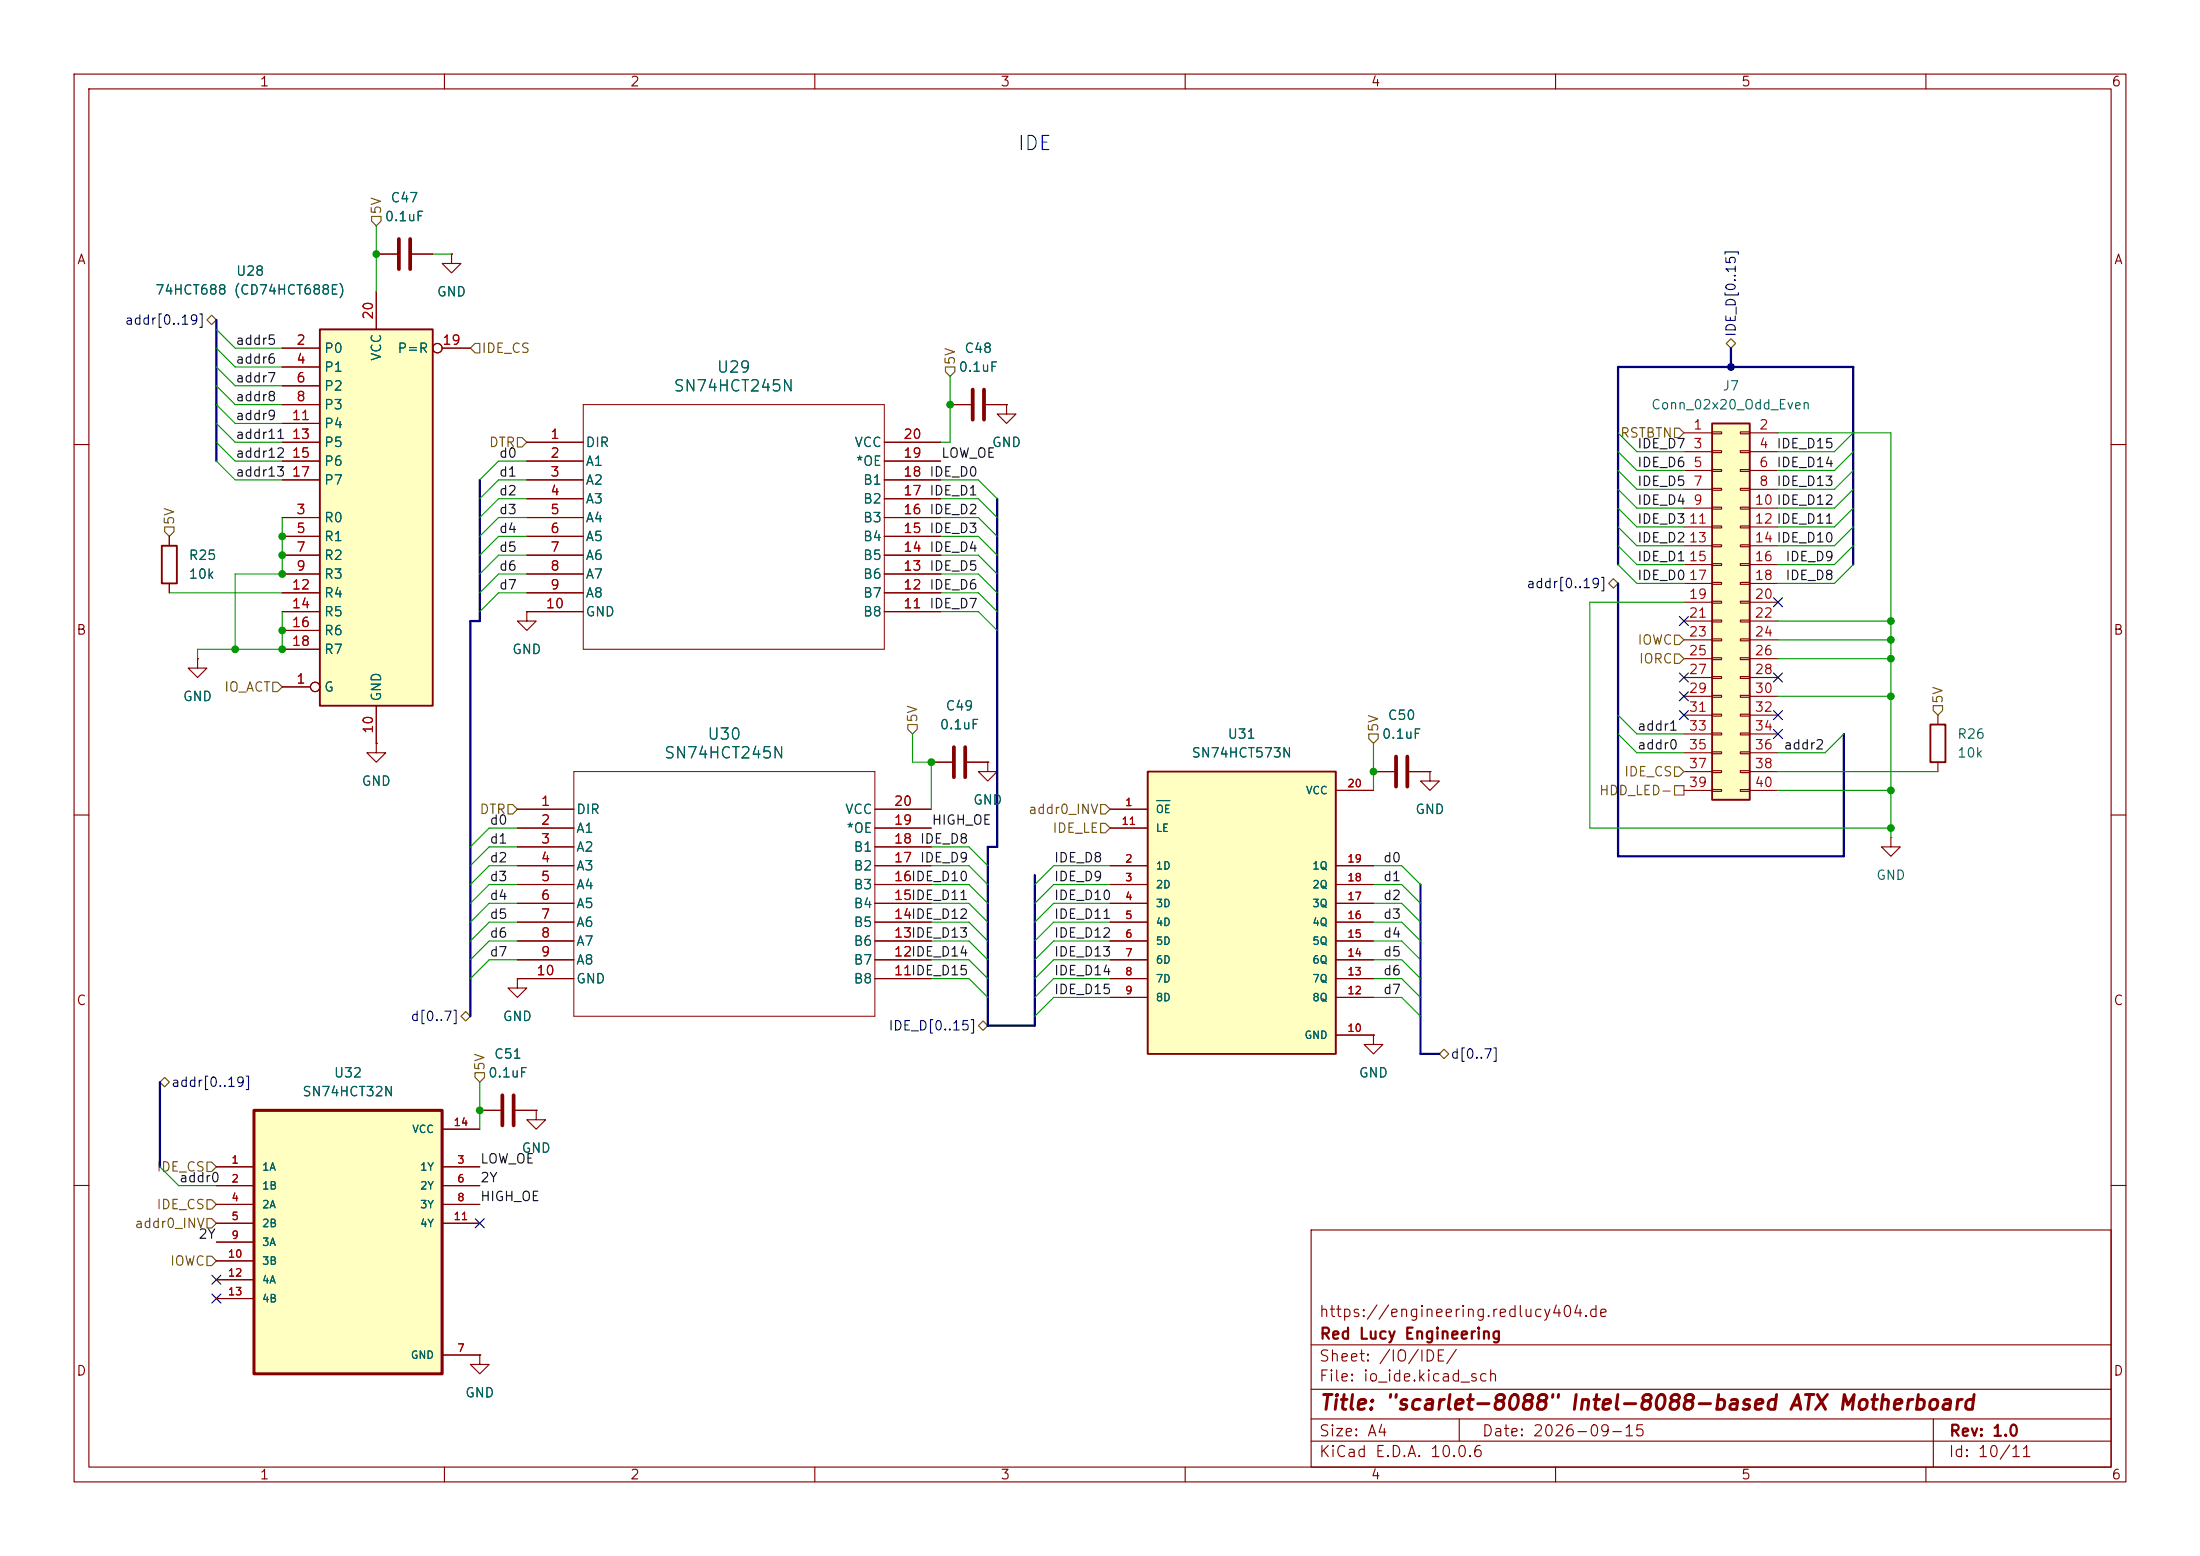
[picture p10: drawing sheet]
<svg xmlns="http://www.w3.org/2000/svg" width="297mm" height="210mm" viewBox="0 0 297 210" stroke-linecap="round" stroke-linejoin="round" font-family="sans-serif">
<g fill="none" stroke="#840000" stroke-width=".15">
<path d="M10 10h277v190h-277zM12 12h273v186h-273zM60 10v2M110 10v2M160 10v2M210 10v2M260 10v2M10 60h2M285 60h2M10 110h2M285 110h2M10 160h2"/>
<path d="M177 166h108v32h-108zM285 160h2M60 198v2M110 198v2M160 198v2M177 194.5h108M177 191.5h108M177 187.5h108M177 181.5h108M197 191.5v3M210 198v2M260 198v2"/>
<path d="M261 191.5v6.5"/>
</g>
<path d="M34.3 149.9h25.4v35.5h-25.4z" fill="#ffffc2"/>
<path d="M34.3 149.9h25.4v35.5h-25.4z" fill="none" stroke="#840000" stroke-width=".41"/>
<g fill="none" stroke="#840000" stroke-width=".15">
<path d="M26.7 88.9v1.3h1.2l-1.2 1.2-1.3-1.2h1.3M26.7 88.9h.1M50.8 100.3v1.3h1.3l-1.3 1.3-1.3-1.3h1.3M50.8 100.3h.1M125.7 102.9h2.8M130.6 102.9h2.7M69.8 132.1v1.3h1.3l-1.3 1.2-1.2-1.2h1.2M69.8 132.1h.1M29.2 157.5h5.1M59.7 157.5h5.1M59.7 152.4h5.1M64.8 149.9h2.8"/>
<path d="M69.6 149.9h2.8M29.2 160h5.1M29.2 162.6h5.1M29.2 165.1h5.1M29.2 167.6h5.1M29.2 170.2h5.1M29.2 172.7h5.1M29.2 175.3h5.1M59.7 160h5.1M59.7 162.6h5.1M59.7 165.1h5.1M59.7 182.9h5.1"/>
</g>
<path d="M128.8 100.8v4.1M130.3 100.8v4.1M67.8 147.8v4.1M69.3 147.8v4.1" fill="none" stroke="#840000" stroke-width=".51"/>
<path d="M231.1 57.2h5.1v50.8h-5.1z" fill="#ffffc2"/>
<path d="M231.1 57.2h5.1v50.8h-5.1zM21.8 73.7h2.1v5h-2.1zM260.6 97.8h2v5.1h-2z" fill="none" stroke="#840000" stroke-width=".25"/>
<g fill="none" stroke="#840000" stroke-width=".15">
<path d="M50.8 34.3h2.8M55.6 34.3h2.8M61 34.3v1.3h1.2l-1.2 1.2-1.3-1.2h1.3M61 34.3h.1M71.1 59.7h7.6M119.4 59.7h7.6M128.3 54.6h2.8M133.1 54.6h2.8M135.9 54.6v1.3h1.3l-1.3 1.3-1.3-1.3h1.3M135.9 54.6h.1M227.3 58.4h3.8M231.1 58.3h1.3v.2h-1.3z"/>
<path d="M234.9 58.3h1.3v.2h-1.3zM236.2 58.4h3.8M22.9 72.4v1.3M22.9 78.7v1.3M71.1 62.2h7.6M71.1 64.8h7.6M71.1 67.3h7.6M71.1 69.9h7.6M71.1 72.4h7.6M71.1 74.9h7.6M71.1 77.5h7.6M119.4 62.2h7.6"/>
<path d="M119.4 64.8h7.6M119.4 67.3h7.6M119.4 69.9h7.6M119.4 72.4h7.6M119.4 74.9h7.6M119.4 77.5h7.6M227.3 61h3.8M227.3 63.5h3.8M227.3 66h3.8M227.3 68.6h3.8M227.3 71.1h3.8M227.3 73.7h3.8"/>
<path d="M227.3 76.2h3.8M227.3 78.7h3.8M231.1 60.8h1.3v.3h-1.3zM231.1 63.4h1.3v.2h-1.3zM231.1 65.9h1.3v.3h-1.3zM231.1 68.5h1.3v.2h-1.3zM231.1 71h1.3v.2h-1.3zM231.1 73.5h1.3v.3h-1.3zM231.1 76.1h1.3v.2h-1.3zM231.1 78.6h1.3v.3h-1.3zM234.9 60.8h1.3v.3h-1.3zM234.9 63.4h1.3v.2h-1.3z"/>
<path d="M234.9 65.9h1.3v.3h-1.3zM234.9 68.5h1.3v.2h-1.3zM234.9 71h1.3v.2h-1.3zM234.9 73.5h1.3v.3h-1.3zM234.9 76.1h1.3v.2h-1.3zM234.9 78.6h1.3v.3h-1.3zM236.2 61h3.8M236.2 63.5h3.8M236.2 66h3.8M236.2 68.6h3.8M236.2 71.1h3.8M236.2 73.7h3.8"/>
<path d="M236.2 76.2h3.8M236.2 78.7h3.8M71.1 82.6v1.2h1.3l-1.3 1.3-1.3-1.3h1.3M71.1 82.6h.1M71.1 80h7.6M71.1 82.6h7.6M119.4 80h7.6M119.4 82.6h7.6M227.3 81.3h3.8M227.3 83.8h3.8M227.3 86.4h3.8M227.3 88.9h3.8"/>
<path d="M227.3 91.4h3.8M227.3 94h3.8M227.3 96.5h3.8M227.3 99.1h3.8M231.1 81.2h1.3v.2h-1.3zM231.1 83.7h1.3v.2h-1.3zM231.1 86.2h1.3v.3h-1.3zM231.1 88.8h1.3v.2h-1.3zM231.1 91.3h1.3v.3h-1.3zM231.1 93.9h1.3v.2h-1.3zM231.1 96.4h1.3v.2h-1.3zM231.1 98.9h1.3v.3h-1.3z"/>
<path d="M234.9 81.2h1.3v.2h-1.3zM234.9 83.7h1.3v.2h-1.3zM234.9 86.2h1.3v.3h-1.3zM234.9 88.8h1.3v.2h-1.3zM234.9 91.3h1.3v.3h-1.3zM234.9 93.9h1.3v.2h-1.3zM234.9 96.4h1.3v.2h-1.3zM234.9 98.9h1.3v.3h-1.3zM236.2 81.3h3.8M236.2 83.8h3.8M236.2 86.4h3.8M236.2 88.9h3.8"/>
<path d="M236.2 91.4h3.8M236.2 94h3.8M236.2 96.5h3.8M236.2 99.1h3.8M261.6 96.5v1.3M133.3 102.9v1.2h1.3l-1.3 1.3-1.2-1.3h1.2M133.3 102.9h.1M227.3 101.6h3.8M227.3 104.1h3.8M227.3 106.7h3.8M231.1 101.5h1.3v.2h-1.3zM231.1 104h1.3v.3h-1.3z"/>
<path d="M231.1 106.6h1.3v.2h-1.3zM234.9 101.5h1.3v.2h-1.3zM234.9 104h1.3v.3h-1.3zM234.9 106.6h1.3v.2h-1.3zM236.2 101.6h3.8M236.2 104.1h3.8M236.2 106.7h3.8M261.6 102.9v1.2M72.4 149.9v1.2h1.3l-1.3 1.3-1.3-1.3h1.3M72.4 149.9h.1M64.8 182.9v1.3h1.2l-1.2 1.2-1.3-1.2h1.3M64.8 182.9h.1"/>
</g>
<path d="M53.8 32.3v4M55.4 32.3v4M131.3 52.6v4M132.8 52.6v4" fill="none" stroke="#840000" stroke-width=".51"/>
<path d="M78.7 54.6h40.7v33h-40.7z" fill="none" stroke="#840000" stroke-width=".14"/>
<path d="M43.2 44.5h15.2v50.8h-15.2z" fill="#ffffc2"/>
<path d="M43.2 44.5h15.2v50.8h-15.2z" fill="none" stroke="#840000" stroke-width=".25"/>
<g fill="none" stroke="#840000" stroke-width=".15">
<path d="M50.8 39.4v5.1M38.1 47h5.1M38.1 49.5h5.1M38.1 52.1h5.1M38.1 54.6h5.1M38.1 57.2h5.1M38.1 59.7h5.1M59.7 47h3.8M38.1 69.9h5.1M38.1 72.4h5.1M38.1 74.9h5.1M38.1 77.5h5.1"/>
<path d="M38.1 62.2h5.1M38.1 64.8h5.1M38.1 92.7h3.8M38.1 80h5.1M38.1 82.6h5.1M38.1 85.1h5.1M38.1 87.6h5.1M50.8 95.3v5M185.4 139.7v1.3h1.3l-1.3 1.2-1.3-1.2h1.3M185.4 139.7h.1"/>
<circle cx="59.1" cy="47" r=".63"/>
<circle cx="42.5" cy="92.7" r=".63"/>
</g>
<path d="M154.9 104.1h25.4v38.1h-25.4z" fill="#ffffc2"/>
<path d="M154.9 104.1h25.4v38.1h-25.4z" fill="none" stroke="#840000" stroke-width=".25"/>
<g fill="none" stroke="#840000" stroke-width=".15">
<path d="M50.8 34.3h2.8M50.8 39.4v5.1M55.6 34.3h2.8M61 34.3h.1M38.1 59.7h5.1M38.1 47h5.1M38.1 49.5h5.1M38.1 52.1h5.1M38.1 54.6h5.1M38.1 57.2h5.1M59.7 47h3.8M71.1 59.7h7.6"/>
<path d="M119.4 59.7h7.6M128.3 54.6h2.8M133.1 54.6h2.8M135.9 54.6h.1M22.9 72.4v1.3M22.9 78.7v1.3M38.1 62.2h5.1M38.1 64.8h5.1M38.1 69.9h5.1M38.1 72.4h5.1M38.1 74.9h5.1M38.1 77.5h5.1"/>
<path d="M71.1 62.2h7.6M71.1 64.8h7.6M71.1 67.3h7.6M71.1 69.9h7.6M71.1 72.4h7.6M71.1 74.9h7.6M71.1 77.5h7.6M119.4 62.2h7.6M119.4 64.8h7.6M119.4 67.3h7.6M119.4 69.9h7.6M119.4 72.4h7.6"/>
<path d="M119.4 74.9h7.6M119.4 77.5h7.6M26.7 88.9h.1M38.1 80h5.1M38.1 82.6h5.1M38.1 92.7h3.8M38.1 85.1h5.1M38.1 87.6h5.1M50.8 95.3v5M71.1 82.6h.1M71.1 80h7.6M71.1 82.6h7.6"/>
<path d="M119.4 80h7.6M119.4 82.6h7.6M50.8 100.3h.1M69.8 109.2h7.7M69.8 116.8h7.7M69.8 119.4h7.7M69.8 111.8h7.7M69.8 114.3h7.7M118.1 109.2h7.6M118.1 116.8h7.6M118.1 119.4h7.6M118.1 111.8h7.6"/>
<path d="M118.1 114.3h7.6M125.7 102.9h2.8M130.6 102.9h2.7M133.3 102.9h.1M149.9 109.2h5M149.9 116.8h5M149.9 119.4h5M149.9 111.8h5M180.3 116.8h5.1M180.3 119.4h5.1M180.3 106.7h5.1M185.4 104.1h2.8"/>
<path d="M190.2 104.1h2.8M193 104.1v1.3h1.3l-1.3 1.3-1.2-1.3h1.2M193 104.1h.1M255.3 113v1.3h1.2l-1.2 1.3-1.3-1.3h1.3M255.3 113h.1M69.8 132.1h.1M69.8 121.9h7.7M69.8 124.5h7.7M69.8 127h7.7M69.8 129.5h7.7M69.8 132.1h7.7M118.1 121.9h7.6"/>
<path d="M118.1 124.5h7.6M118.1 127h7.6M118.1 129.5h7.6M118.1 132.1h7.6M149.9 121.9h5M149.9 124.5h5M149.9 127h5M149.9 129.5h5M149.9 132.1h5M149.9 134.6h5M180.3 121.9h5.1M180.3 124.5h5.1"/>
<path d="M180.3 127h5.1M180.3 129.5h5.1M180.3 132.1h5.1M180.3 134.6h5.1M180.3 139.7h5.1M185.4 139.7h.1M29.2 157.5h5.1M59.7 157.5h5.1M59.7 152.4h5.1M64.8 149.9h2.8M69.6 149.9h2.8M72.4 149.9h.1"/>
<path d="M29.2 160h5.1M29.2 162.6h5.1M29.2 165.1h5.1M29.2 167.6h5.1M29.2 170.2h5.1M29.2 172.7h5.1M29.2 175.3h5.1M59.7 160h5.1M59.7 162.6h5.1M59.7 165.1h5.1M59.7 182.9h5.1M64.8 182.9h.1"/>
<circle cx="59.1" cy="47" r=".63"/>
<circle cx="42.5" cy="92.7" r=".63"/>
</g>
<path d="M156.2 108.1h1.7" fill="none" stroke="#006464" stroke-width=".15"/>
<path d="M77.5 104.1h40.6v33.1h-40.6z" fill="none" stroke="#840000" stroke-width=".14"/>
<path d="M188.5 102.1v4.1M190 102.1v4.1" fill="none" stroke="#840000" stroke-width=".51"/>
<g fill="none" stroke="#725600" stroke-width=".15">
<path d="M50.2 29.2h1.2v.6l-.6 .7-.6-.7zM28.6 42.5l.6 .7-.6 .6-.7-.6zM64.1 46.4h.7v1.2h-.7l-.6-.6zM69.8 59.1h.7l.6 .6-.6 .6h-.7zM127.6 49.5h1.3v.7l-.6 .6-.7-.6zM226.1 57.8h.6l.6 .6-.6 .7h-.6zM233 46.4l.7-.7 .6 .7-.6 .6zM22.2 71.1h1.3v.7l-.6 .6-.7-.6zM217.2 78.7l.6-.6 .6 .6-.6 .7zM36.8 92.1h.7l.6 .6-.6 .6h-.7zM122.6 97.8h1.2v.6l-.6 .7-.6-.7zM184.8 99.1h1.3v.6l-.7 .6-.6-.6z"/>
<path d="M226.1 88.3h.6l.6 .6-.6 .6h-.6zM226.1 85.7h.6l.6 .7-.6 .6h-.6zM261 95.3h1.3v.6l-.7 .6-.6-.6zM68.6 108.6h.6l.6 .6-.6 .7h-.6zM148.6 108.6h.6l.7 .6-.7 .7h-.6zM148.6 111.1h.6l.7 .7-.7 .6h-.6zM226.1 106h1.2v1.3h-1.2zM226.1 103.5h.6l.6 .6-.6 .7h-.6zM62.2 137.2l.7-.7 .6 .7-.6 .6zM132.1 138.4l.6-.6 .6 .6-.6 .7zM21.6 146.1l.6-.7 .7 .7-.7 .6zM27.9 156.8h.7l.6 .7-.6 .6h-.7z"/>
<path d="M64.1 144.8h1.3v.6l-.6 .7-.7-.7zM194.9 141.6l.7 .6-.7 .7-.6-.7zM27.9 164.5h.7l.6 .6-.6 .6h-.7zM27.9 161.9h.7l.6 .7-.6 .6h-.7zM27.9 169.5h.7l.6 .7-.6 .6h-.7z"/>
</g>
<path d="M29.2 43.2v19M233.7 47v2.5M64.8 64.8v19h-1.3v53.4M134.6 67.3v47h-1.3v24.1h6.4v-20.3M218.4 76.2v-26.7h31.8v26.7M218.4 78.7v36.9h30.5v-16.5M191.8 119.4v22.8h2.5M21.6 146.1v11.4" fill="none" stroke="#000084" stroke-width=".3"/>
<g fill="none" stroke="#009600" stroke-width=".15">
<path d="M50.8 30.5v8.9M58.4 34.3h2.6M29.2 49.5l2.5 2.6h6.4M29.2 59.7l2.5 2.5h6.4M29.2 54.6l2.5 2.6h6.4M29.2 52.1l2.5 2.5h6.4M29.2 57.2l2.5 2.5h6.4M29.2 47l2.5 2.5h6.4M29.2 44.5l2.5 2.5h6.4M128.3 50.8v8.9h-1.3M218.4 58.4l2.6 2.6h6.3M240 58.4h15.3v54.6"/>
<path d="M250.2 58.4l-2.6 2.6h-7.6M29.2 62.2l2.5 2.6h6.4M38.1 69.9v7.6h-6.4v10.1M71.1 77.5h-3.8l-2.5 2.5M71.1 72.4h-3.8l-2.5 2.5M71.1 64.8h-3.8l-2.5 2.5M71.1 69.9h-3.8l-2.5 2.5M71.1 74.9h-3.8l-2.5 2.6M71.1 67.3h-3.8l-2.5 2.6M71.1 62.2h-3.8l-2.5 2.6M127 77.5h5.1l2.5 2.5M127 72.4h5.1l2.5 2.5"/>
<path d="M127 64.8h5.1l2.5 2.5M127 69.9h5.1l2.5 2.5M127 74.9h5.1l2.5 2.6M127 67.3h5.1l2.5 2.6M218.4 66l2.6 2.6h6.3M218.4 71.1l2.6 2.6h6.3M218.4 63.5l2.6 2.5h6.3M218.4 68.6l2.6 2.5h6.3M218.4 61l2.6 2.5h6.3M218.4 73.7l2.6 2.5h6.3M218.4 76.2l2.6 2.5h6.3M250.2 66l-2.6 2.6h-7.6"/>
<path d="M250.2 71.1l-2.6 2.6h-7.6M250.2 63.5l-2.6 2.5h-7.6M250.2 68.6l-2.6 2.5h-7.6M250.2 61l-2.6 2.5h-7.6M250.2 73.7l-2.6 2.5h-7.6M250.2 76.2l-2.6 2.5h-7.6M22.9 80h15.2M38.1 82.6v5h-11.4v1.3M71.1 80h-3.8l-2.5 2.6M123.2 99.1v3.8h2.5v6.3M127 82.6h5.1l2.5 2.5M127 80h5.1l2.5 2.6"/>
<path d="M218.4 99.1l2.6 2.5h6.3M218.4 96.5l2.6 2.6h6.3M227.3 81.3h-12.7v30.5h40.7M240 88.9h15.3M240 94h15.3M240 86.4h15.3M240 83.8h15.3M248.9 99.1l-2.5 2.5h-6.4M69.8 116.8h-3.8l-2.5 2.6M69.8 114.3h-3.8l-2.5 2.5M69.8 119.4h-3.8l-2.5 2.5M69.8 111.8h-3.8l-2.5 2.5"/>
<path d="M125.7 116.8h5.1l2.5 2.6M125.7 114.3h5.1l2.5 2.5M125.7 119.4h5.1l2.5 2.5M149.9 116.8h-7.7l-2.5 2.6M149.9 119.4h-7.7l-2.5 2.5M185.4 116.8h3.8l2.6 2.6M185.4 119.4h3.8l2.6 2.5M185.4 100.3v6.4M240 106.7h15.3M240 104.1h21.6M69.8 129.5h-3.8l-2.5 2.6M69.8 121.9h-3.8l-2.5 2.6"/>
<path d="M69.8 124.5h-3.8l-2.5 2.5M69.8 127h-3.8l-2.5 2.5M125.7 129.5h5.1l2.5 2.6M125.7 121.9h5.1l2.5 2.6M125.7 124.5h5.1l2.5 2.5M125.7 127h5.1l2.5 2.5M125.7 132.1h5.1l2.5 2.5M149.9 129.5h-7.7l-2.5 2.6M149.9 121.9h-7.7l-2.5 2.6M149.9 124.5h-7.7l-2.5 2.5M149.9 127h-7.7l-2.5 2.5M149.9 132.1h-7.7l-2.5 2.5"/>
<path d="M149.9 134.6h-7.7l-2.5 2.6M185.4 129.5h3.8l2.6 2.6M185.4 121.9h3.8l2.6 2.6M185.4 124.5h3.8l2.6 2.5M185.4 127h3.8l2.6 2.5M185.4 132.1h3.8l2.6 2.5M185.4 134.6h3.8l2.6 2.6M21.6 157.5l2.5 2.5h5.1M64.8 146.1v6.3"/>
</g>
<g fill="none" stroke="#000084" stroke-width=".15">
<path d="M226.7 83.2l1.2 1.2M226.7 90.8l1.2 1.2M226.7 95.9l1.2 1.2M226.7 93.4l1.2 1.2M227.9 83.2l-1.2 1.2M227.9 90.8l-1.2 1.2M227.9 93.4l-1.2 1.2M227.9 95.9l-1.2 1.2M239.4 98.5l1.2 1.2M239.4 95.9l1.2 1.2M239.4 90.8l1.2 1.2M239.4 80.7l1.2 1.2"/>
<path d="M240.6 98.5l-1.2 1.2M240.6 95.9l-1.2 1.2M240.6 90.8l-1.2 1.2M240.6 80.7l-1.2 1.2M28.6 172.1l1.2 1.2M28.6 174.7l1.2 1.2M29.8 172.1l-1.2 1.2M29.8 174.7l-1.2 1.2M64.2 164.5l1.2 1.2M65.4 164.5l-1.2 1.2"/>
</g>
<g fill="#009600" stroke="#009600" stroke-width=".14">
<circle cx="128.3" cy="54.6" r=".46"/>
<circle cx="125.7" cy="102.9" r=".46"/>
<circle cx="38.1" cy="87.6" r=".46"/>
<circle cx="31.7" cy="87.6" r=".46"/>
<circle cx="38.1" cy="72.4" r=".46"/>
<circle cx="50.8" cy="34.3" r=".46"/>
<circle cx="38.1" cy="74.9" r=".46"/>
<circle cx="38.1" cy="85.1" r=".46"/>
<circle cx="38.1" cy="77.5" r=".46"/>
<circle cx="64.8" cy="149.9" r=".46"/>
<circle cx="255.3" cy="83.8" r=".46"/>
<circle cx="255.3" cy="86.4" r=".46"/>
<circle cx="255.3" cy="88.9" r=".46"/>
<circle cx="255.3" cy="94" r=".46"/>
<circle cx="255.3" cy="106.7" r=".46"/>
<circle cx="255.3" cy="111.8" r=".46"/>
<circle cx="185.4" cy="104.1" r=".46"/>
</g>
<circle cx="233.7" cy="49.5" r=".46" fill="#000084" stroke="#000084" stroke-width=".14"/>
<text font-size="2" fill="#840000" x="178" y="190.8">Title: &quot;scarlet-8088&quot; Intel-8088-based ATX Motherboard</text>
<text font-size="1.9" fill="#0000c2" x="137.2" y="20.8">IDE</text>
<g font-size="1.5" fill="#006464">
<text x="90.8" y="53.2">SN74HCT245N</text>
<text x="96.7" y="50.7">U29</text>
<text x="95.4" y="100.2">U30</text>
<text x="89.5" y="102.8">SN74HCT245N</text>
</g>
<g font-size="1.5" fill="#840000">
<text x="178" y="178.1">https://engineering.redlucy404.de</text>
<text x="178" y="184.1">Sheet: /IO/IDE/</text>
<text x="178" y="181.1">Red Lucy Engineering</text>
<text x="178" y="186.8">File: io_ide.kicad_sch</text>
<text x="178" y="197">KiCad E.D.A. 10.0.6</text>
<text x="178" y="194.2">Size: A4</text>
<text x="200" y="194.2">Date: 2026-09-15</text>
<text x="263" y="197">Id: 10/11</text>
<text x="263" y="194.2">Rev: 1.0</text>
</g>
<g font-size="1.3" fill="#840000">
<text x="35" y="12">1</text>
<text x="85" y="12">2</text>
<text x="135" y="12">3</text>
<text x="185" y="12">4</text>
<text x="235" y="12">5</text>
<text x="285" y="12">6</text>
<text x="10.3" y="36">A</text>
<text x="285.3" y="36">A</text>
<text x="10.2" y="86">B</text>
<text x="285.2" y="86">B</text>
<text x="10.2" y="136">C</text>
<text x="285.2" y="136">C</text>
<text x="10.2" y="186">D</text>
<text x="285.2" y="186">D</text>
<text x="35" y="200">1</text>
<text x="85" y="200">2</text>
<text x="135" y="200">3</text>
<text x="185" y="200">4</text>
<text x="235" y="200">5</text>
<text x="285" y="200">6</text>
</g>
<g font-size="1.3" fill="#725600">
<text x="51.8" y="29" transform="rotate(-90 51.8 29)">5V</text>
<text x="64.9" y="48">IDE_CS</text>
<text x="129.2" y="49.4" transform="rotate(-90 129.2 49.4)">5V</text>
<text x="218.6" y="59.4">RSTBTN</text>
<text x="65.9" y="60.7">DTR</text>
<text x="23.8" y="71" transform="rotate(-90 23.8 71)">5V</text>
<text x="221" y="87.3">IOWC</text>
<text x="221.2" y="89.9">IORC</text>
<text x="30.2" y="93.7">IO_ACT</text>
<text x="262.6" y="95.1" transform="rotate(-90 262.6 95.1)">5V</text>
<text x="124.2" y="97.6" transform="rotate(-90 124.2 97.6)">5V</text>
<text x="186.4" y="98.9" transform="rotate(-90 186.4 98.9)">5V</text>
<text x="215.8" y="107.6">HDD_LED-</text>
<text x="219.2" y="105.1">IDE_CS</text>
<text x="64.7" y="110.2">DTR</text>
<text x="138.7" y="110.2">addr0_INV</text>
<text x="142" y="112.7">IDE_LE</text>
<text x="65.7" y="144.6" transform="rotate(-90 65.7 144.6)">5V</text>
<text x="21.1" y="158.4">IDE_CS</text>
<text x="18.1" y="166.1">addr0_INV</text>
<text x="21.1" y="163.5">IDE_CS</text>
<text x="22.9" y="171.1">IOWC</text>
</g>
<g font-size="1.3" fill="#006464">
<text x="52.6" y="27.6">C47</text>
<text x="51.9" y="30.2">0.1uF</text>
<text x="20.9" y="40.1">74HCT688 (CD74HCT688E)</text>
<text x="31.8" y="37.5">U28</text>
<text x="58.9" y="40.3">GND</text>
<text x="43.7" y="48">P0</text>
<text x="53.6" y="48">P=R</text>
<text x="130.1" y="48">C48</text>
<text x="43.7" y="50.5">P1</text>
<text x="43.7" y="53">P2</text>
<text x="51.8" y="48.8" transform="rotate(-90 51.8 48.8)">VCC</text>
<text x="129.3" y="50.5">0.1uF</text>
<text x="232.5" y="53">J7</text>
<text x="43.7" y="55.6">P3</text>
<text x="43.7" y="58.1">P4</text>
<text x="222.8" y="55.6">Conn_02x20_Odd_Even</text>
<text x="43.7" y="60.7">P5</text>
<text x="43.7" y="63.2">P6</text>
<text x="43.7" y="65.7">P7</text>
<text x="79" y="60.7">DIR</text>
<text x="79" y="63.2">A1</text>
<text x="79" y="65.7">A2</text>
<text x="115.3" y="60.7">VCC</text>
<text x="115.5" y="63.2">*OE</text>
<text x="116.4" y="65.7">B1</text>
<text x="133.8" y="60.7">GND</text>
<text x="43.7" y="70.8">R0</text>
<text x="79" y="68.3">A3</text>
<text x="79" y="70.8">A4</text>
<text x="116.4" y="70.8">B3</text>
<text x="116.4" y="68.3">B2</text>
<text x="25.4" y="75.9">R25</text>
<text x="43.7" y="73.4">R1</text>
<text x="43.7" y="75.9">R2</text>
<text x="79" y="73.4">A5</text>
<text x="79" y="75.9">A6</text>
<text x="116.4" y="75.9">B5</text>
<text x="116.4" y="73.4">B4</text>
<text x="25.4" y="78.4">10k</text>
<text x="43.7" y="78.4">R3</text>
<text x="43.7" y="81">R4</text>
<text x="43.7" y="83.5">R5</text>
<text x="79" y="78.4">A7</text>
<text x="79" y="81">A8</text>
<text x="79" y="83.5">GND</text>
<text x="116.4" y="83.5">B8</text>
<text x="116.4" y="81">B7</text>
<text x="116.4" y="78.4">B6</text>
<text x="43.7" y="86.1">R6</text>
<text x="43.7" y="88.6">R7</text>
<text x="69.1" y="88.6">GND</text>
<text x="24.6" y="94.9">GND</text>
<text x="43.7" y="93.7">G</text>
<text x="51.8" y="94.8" transform="rotate(-90 51.8 94.8)">GND</text>
<text x="126.8" y="98.8">0.1uF</text>
<text x="127.6" y="96.2">C49</text>
<text x="165.6" y="100">U31</text>
<text x="186.5" y="100">0.1uF</text>
<text x="187.3" y="97.5">C50</text>
<text x="264.1" y="100">R26</text>
<text x="48.7" y="106.4">GND</text>
<text x="160.8" y="102.6">SN74HCT573N</text>
<text x="264.1" y="102.6">10k</text>
<text x="77.7" y="110.2">DIR</text>
<text x="77.7" y="112.7">A1</text>
<text x="114" y="110.2">VCC</text>
<text x="114.2" y="112.7">*OE</text>
<text x="131.3" y="108.9">GND</text>
<text x="191" y="110.2">GND</text>
<text x="77.7" y="115.3">A2</text>
<text x="77.7" y="117.8">A3</text>
<text x="115.1" y="117.8">B2</text>
<text x="115.1" y="115.3">B1</text>
<text x="253.2" y="119.1">GND</text>
<text x="77.7" y="120.3">A4</text>
<text x="77.7" y="122.9">A5</text>
<text x="77.7" y="125.4">A6</text>
<text x="115.1" y="125.4">B5</text>
<text x="115.1" y="122.9">B4</text>
<text x="115.1" y="120.3">B3</text>
<text x="77.7" y="128">A7</text>
<text x="77.7" y="130.5">A8</text>
<text x="115.1" y="130.5">B7</text>
<text x="115.1" y="128">B6</text>
<text x="77.7" y="133">GND</text>
<text x="115.1" y="133">B8</text>
<text x="66.6" y="143.2">C51</text>
<text x="67.8" y="138.1">GND</text>
<text x="40.7" y="148.3">SN74HCT32N</text>
<text x="45" y="145.7">U32</text>
<text x="65.8" y="145.7">0.1uF</text>
<text x="183.4" y="145.7">GND</text>
<text x="70.3" y="155.9">GND</text>
<text x="62.7" y="188.9">GND</text>
</g>
<g font-size="1.3" fill="#000084">
<text x="16.8" y="44.1">addr[0..19]</text>
<text x="234.6" y="45.6" transform="rotate(-90 234.6 45.6)">IDE_D[0..15]</text>
<text x="206" y="79.7">addr[0..19]</text>
<text x="55.3" y="138.1">d[0..7]</text>
<text x="119.9" y="139.4">IDE_D[0..15]</text>
<text x="195.7" y="143.2">d[0..7]</text>
<text x="23" y="147">addr[0..19]</text>
</g>
<g font-size="1.3" fill="#0f0f0f">
<text x="31.7" y="46.9">addr5</text>
<text x="31.7" y="49.4">addr6</text>
<text x="31.7" y="51.9">addr7</text>
<text x="31.7" y="57">addr9</text>
<text x="31.7" y="54.5">addr8</text>
<text x="31.7" y="59.6">addr11</text>
<text x="31.7" y="62.1">addr12</text>
<text x="31.7" y="64.6">addr13</text>
<text x="67.3" y="64.6">d1</text>
<text x="67.3" y="62.1">d0</text>
<text x="125.4" y="64.6">IDE_D0</text>
<text x="127" y="62.1">LOW_OE</text>
<text x="221" y="63.4">IDE_D6</text>
<text x="221" y="60.8">IDE_D7</text>
<text x="221" y="65.9">IDE_D5</text>
<text x="239.7" y="63.4">IDE_D14</text>
<text x="239.7" y="65.9">IDE_D13</text>
<text x="239.7" y="60.8">IDE_D15</text>
<text x="67.3" y="67.2">d2</text>
<text x="67.3" y="69.7">d3</text>
<text x="125.4" y="67.2">IDE_D1</text>
<text x="125.4" y="69.7">IDE_D2</text>
<text x="221" y="68.5">IDE_D4</text>
<text x="221" y="71">IDE_D3</text>
<text x="67.3" y="72.3">d4</text>
<text x="67.3" y="77.3">d6</text>
<text x="67.3" y="74.8">d5</text>
<text x="125.4" y="74.8">IDE_D4</text>
<text x="125.4" y="72.3">IDE_D3</text>
<text x="125.4" y="77.3">IDE_D5</text>
<text x="221" y="76.1">IDE_D1</text>
<text x="221" y="73.5">IDE_D2</text>
<text x="241" y="76.1">IDE_D9</text>
<text x="67.3" y="79.9">d7</text>
<text x="125.4" y="79.9">IDE_D6</text>
<text x="125.4" y="82.4">IDE_D7</text>
<text x="221" y="78.6">IDE_D0</text>
<text x="241" y="78.6">IDE_D8</text>
<text x="221" y="98.9">addr1</text>
<text x="221" y="101.5">addr0</text>
<text x="240.7" y="101.5">addr2</text>
<text x="66" y="111.6">d0</text>
<text x="125.7" y="111.6">HIGH_OE</text>
<text x="66" y="116.7">d2</text>
<text x="66" y="119.3">d3</text>
<text x="66" y="114.2">d1</text>
<text x="124.1" y="116.7">IDE_D9</text>
<text x="124.1" y="114.2">IDE_D8</text>
<text x="142.2" y="119.3">IDE_D9</text>
<text x="142.2" y="116.7">IDE_D8</text>
<text x="186.6" y="119.3">d1</text>
<text x="186.6" y="116.7">d0</text>
<text x="66" y="121.8">d4</text>
<text x="66" y="124.3">d5</text>
<text x="142.2" y="121.8">IDE_D10</text>
<text x="142.2" y="124.3">IDE_D11</text>
<text x="186.6" y="124.3">d3</text>
<text x="186.6" y="121.8">d2</text>
<text x="66" y="129.4">d7</text>
<text x="66" y="126.9">d6</text>
<text x="142.2" y="126.9">IDE_D12</text>
<text x="142.2" y="132">IDE_D14</text>
<text x="142.2" y="129.4">IDE_D13</text>
<text x="186.6" y="132">d6</text>
<text x="186.6" y="129.4">d5</text>
<text x="186.6" y="126.9">d4</text>
<text x="142.2" y="134.5">IDE_D15</text>
<text x="186.6" y="134.5">d7</text>
<text x="24.1" y="159.9">addr0</text>
<text x="64.7" y="157.4">LOW_OE</text>
<text x="64.7" y="159.9">2Y</text>
<text x="26.7" y="167.5">2Y</text>
<text x="64.7" y="162.4">HIGH_OE</text>
</g>
<g font-size="1.3" fill="#a90000">
<text x="39.9" y="46.9">2</text>
<text x="50.7" y="43.2" transform="rotate(-90 50.7 43.2)">20</text>
<text x="59.6" y="46.9">19</text>
<text x="39.9" y="49.4">4</text>
<text x="39.9" y="51.9">6</text>
<text x="39.3" y="57">11</text>
<text x="39.3" y="59.6">13</text>
<text x="39.9" y="54.5">8</text>
<text x="74.2" y="59.6">1</text>
<text x="121.9" y="59.6">20</text>
<text x="228.5" y="58.3">1</text>
<text x="237.4" y="58.3">2</text>
<text x="39.3" y="62.1">15</text>
<text x="39.3" y="64.6">17</text>
<text x="74.2" y="62.1">2</text>
<text x="74.2" y="64.6">3</text>
<text x="121.9" y="64.6">18</text>
<text x="121.9" y="62.1">19</text>
<text x="228.5" y="60.8">3</text>
<text x="228.5" y="63.4">5</text>
<text x="228.5" y="65.9">7</text>
<text x="237.4" y="60.8">4</text>
<text x="237.4" y="63.4">6</text>
<text x="237.4" y="65.9">8</text>
<text x="39.9" y="69.7">3</text>
<text x="74.2" y="67.2">4</text>
<text x="74.2" y="69.7">5</text>
<text x="121.9" y="69.7">16</text>
<text x="121.9" y="67.2">17</text>
<text x="227.9" y="71">11</text>
<text x="228.5" y="68.4">9</text>
<text x="236.8" y="68.4">10 IDE_D12</text>
<text x="236.8" y="71">12 IDE_D11</text>
<text x="39.9" y="72.3">5</text>
<text x="39.9" y="74.8">7</text>
<text x="39.9" y="77.3">9</text>
<text x="74.2" y="72.3">6</text>
<text x="74.2" y="74.8">7</text>
<text x="74.2" y="77.3">8</text>
<text x="121.9" y="77.3">13</text>
<text x="121.9" y="74.8">14</text>
<text x="121.9" y="72.3">15</text>
<text x="227.9" y="73.5">13</text>
<text x="227.9" y="76.1">15</text>
<text x="236.8" y="73.5">14 IDE_D10</text>
<text x="236.8" y="76.1">16</text>
<text x="39.3" y="79.9">12</text>
<text x="39.3" y="82.4">14</text>
<text x="73.6" y="82.4">10</text>
<text x="74.2" y="79.9">9</text>
<text x="121.9" y="82.4">11</text>
<text x="121.9" y="79.9">12</text>
<text x="227.9" y="78.6">17</text>
<text x="227.9" y="81.1">19</text>
<text x="227.9" y="83.7">21</text>
<text x="236.8" y="78.6">18</text>
<text x="236.8" y="81.1">20</text>
<text x="236.8" y="83.7">22</text>
<text x="39.3" y="85">16</text>
<text x="39.3" y="87.5">18</text>
<text x="227.9" y="86.2">23</text>
<text x="227.9" y="88.8">25</text>
<text x="236.8" y="86.2">24</text>
<text x="236.8" y="88.8">26</text>
<text x="39.9" y="92.6">1</text>
<text x="227.9" y="91.3">27</text>
<text x="227.9" y="93.8">29</text>
<text x="236.8" y="91.3">28</text>
<text x="236.8" y="93.8">30</text>
<text x="50.7" y="99.1" transform="rotate(-90 50.7 99.1)">10</text>
<text x="227.9" y="96.4">31</text>
<text x="227.9" y="98.9">33</text>
<text x="227.9" y="101.5">35</text>
<text x="236.8" y="96.4">32</text>
<text x="236.8" y="98.9">34</text>
<text x="236.8" y="101.5">36</text>
<text x="227.9" y="104">37</text>
<text x="227.9" y="106.5">39</text>
<text x="236.8" y="104">38</text>
<text x="236.8" y="106.5">40</text>
<text x="72.9" y="109.1">1</text>
<text x="72.9" y="111.6">2</text>
<text x="120.6" y="111.6">19</text>
<text x="120.6" y="109.1">20</text>
<text x="72.9" y="114.2">3</text>
<text x="72.9" y="116.7">4</text>
<text x="72.9" y="119.2">5</text>
<text x="120.6" y="119.2">16IDE_D10</text>
<text x="120.6" y="116.7">17</text>
<text x="120.6" y="114.2">18</text>
<text x="120.6" y="119.2">16</text>
<text x="72.9" y="121.8">6</text>
<text x="72.9" y="124.3">7</text>
<text x="120.6" y="124.3">14IDE_D12</text>
<text x="120.6" y="121.8">15IDE_D11</text>
<text x="120.6" y="124.3">14</text>
<text x="120.6" y="121.8">15</text>
<text x="72.3" y="131.9">10</text>
<text x="72.9" y="126.9">8</text>
<text x="72.9" y="129.4">9</text>
<text x="120.6" y="131.9">11IDE_D15</text>
<text x="120.6" y="129.4">12IDE_D14</text>
<text x="120.6" y="126.9">13IDE_D13</text>
<text x="120.6" y="131.9">11</text>
<text x="120.6" y="129.4">12</text>
<text x="120.6" y="126.9">13</text>
</g>
<g font-size="1" fill="#006464">
<text x="176.2" y="107.4">VCC</text>
<text x="156" y="110">OE</text>
<text x="156" y="112.5">LE</text>
<text x="156" y="117.6">1D</text>
<text x="177.1" y="117.6">1Q</text>
<text x="156" y="120.1">2D</text>
<text x="156" y="122.7">3D</text>
<text x="156" y="125.2">4D</text>
<text x="177.1" y="125.2">4Q</text>
<text x="177.1" y="122.7">3Q</text>
<text x="177.1" y="120.1">2Q</text>
<text x="156" y="127.8">5D</text>
<text x="156" y="130.3">6D</text>
<text x="177.1" y="130.3">6Q</text>
<text x="177.1" y="127.8">5Q</text>
<text x="156" y="132.8">7D</text>
<text x="156" y="135.4">8D</text>
<text x="177.1" y="135.4">8Q</text>
<text x="177.1" y="132.8">7Q</text>
<text x="176" y="140.5">GND</text>
<text x="55.6" y="153.2">VCC</text>
<text x="35.3" y="158.2">1A</text>
<text x="35.3" y="160.8">1B</text>
<text x="56.6" y="158.2">1Y</text>
<text x="56.6" y="160.8">2Y</text>
<text x="35.3" y="163.3">2A</text>
<text x="35.3" y="165.9">2B</text>
<text x="56.6" y="163.3">3Y</text>
<text x="56.6" y="165.9">4Y</text>
<text x="35.3" y="168.4">3A</text>
<text x="35.3" y="170.9">3B</text>
<text x="35.3" y="173.5">4A</text>
<text x="35.3" y="176">4B</text>
<text x="55.4" y="183.6">GND</text>
</g>
<g font-size="1" fill="#a90000">
<text x="181.8" y="106.5">20</text>
<text x="151.3" y="111.6">11</text>
<text x="151.8" y="109">1</text>
<text x="151.8" y="116.7">2</text>
<text x="151.8" y="119.2">3</text>
<text x="181.8" y="119.2">18</text>
<text x="181.8" y="116.7">19</text>
<text x="151.8" y="121.7">4</text>
<text x="151.8" y="124.3">5</text>
<text x="181.8" y="124.3">16</text>
<text x="181.8" y="121.7">17</text>
<text x="151.8" y="126.8">6</text>
<text x="151.8" y="129.4">7</text>
<text x="151.8" y="131.9">8</text>
<text x="181.8" y="131.9">13</text>
<text x="181.8" y="129.4">14</text>
<text x="181.8" y="126.8">15</text>
<text x="151.8" y="134.4">9</text>
<text x="181.8" y="134.4">12</text>
<text x="181.8" y="139.5">10</text>
<text x="61.2" y="152.2">14</text>
<text x="31.2" y="157.3">1</text>
<text x="31.2" y="159.8">2</text>
<text x="61.6" y="157.3">3</text>
<text x="61.6" y="159.8">6</text>
<text x="31.2" y="162.4">4</text>
<text x="31.2" y="164.9">5</text>
<text x="31.2" y="167.5">9</text>
<text x="61.2" y="164.9">11</text>
<text x="61.6" y="162.4">8</text>
<text x="30.7" y="170">10</text>
<text x="30.7" y="172.5">12</text>
<text x="30.7" y="175.1">13</text>
<text x="61.6" y="182.7">7</text>
</g>
</svg>
